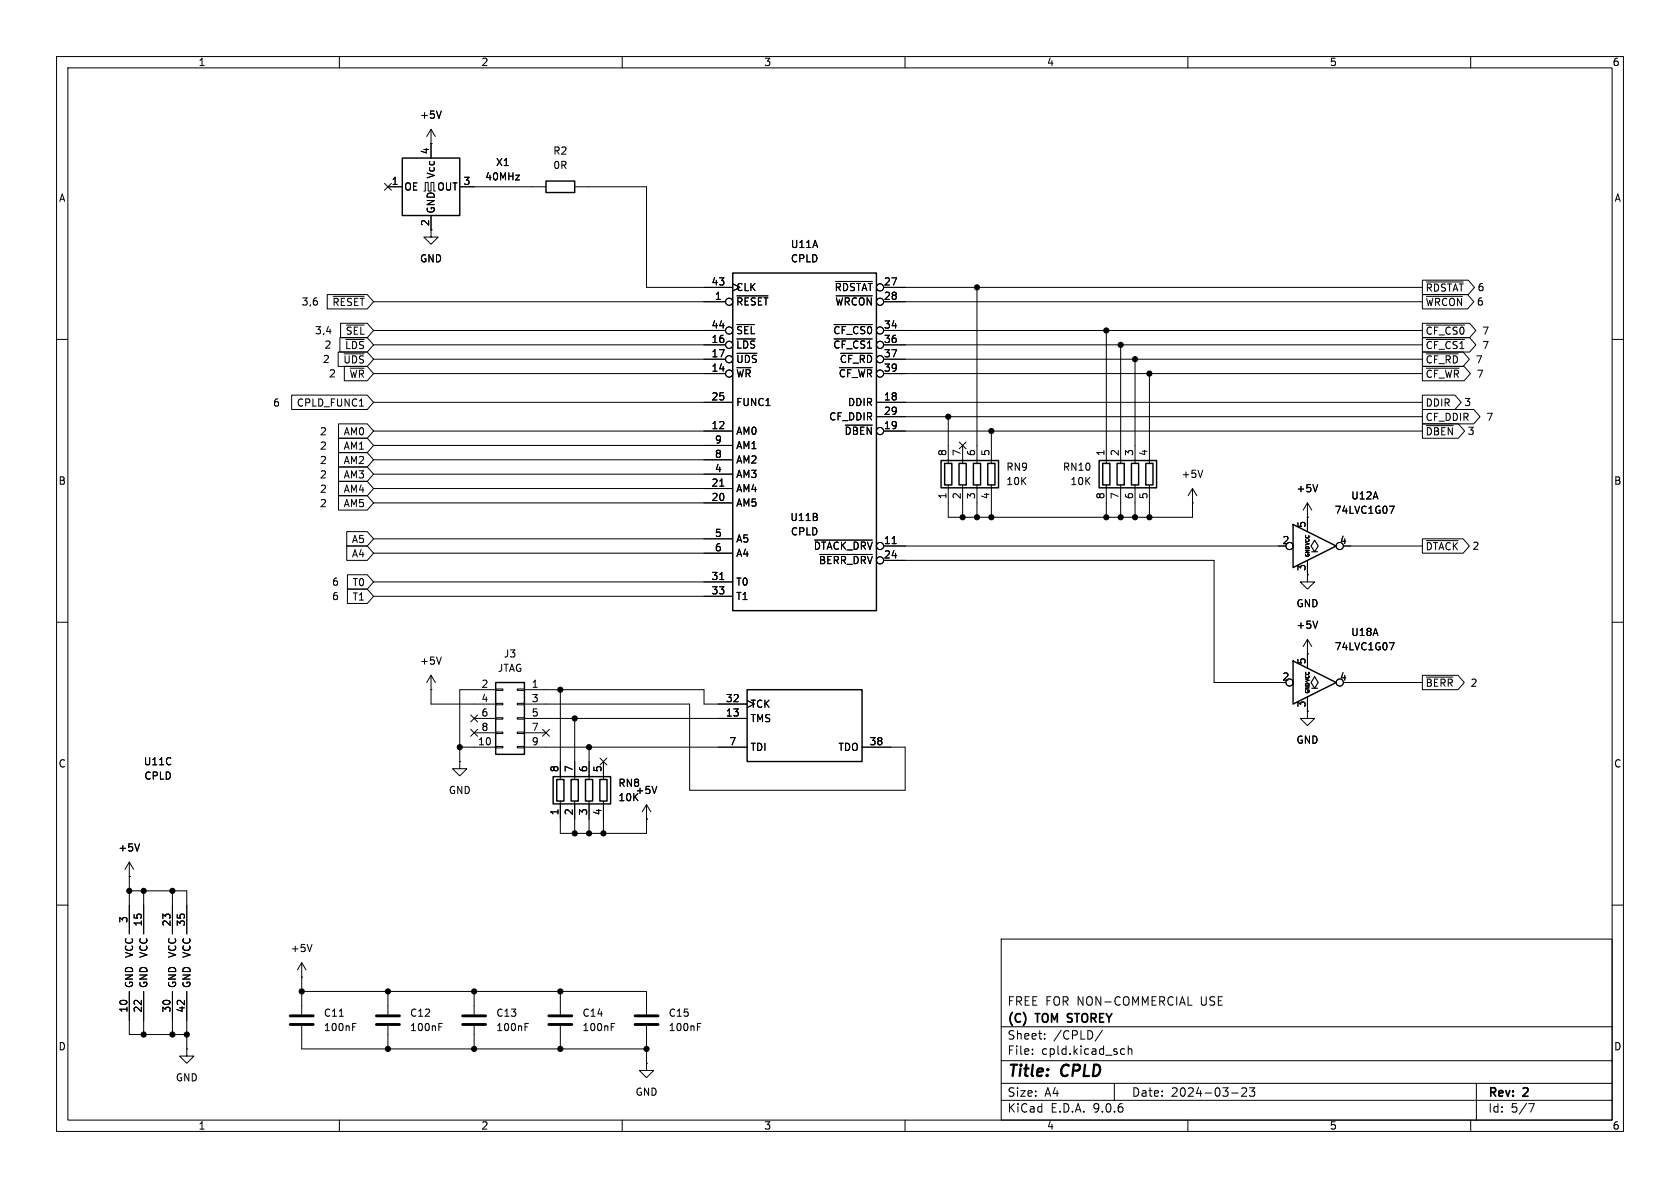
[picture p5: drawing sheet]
<svg xmlns="http://www.w3.org/2000/svg" width="297mm" height="210mm" viewBox="0 0 297 210" stroke-linecap="round" stroke-linejoin="round" font-family="sans-serif">
<g fill="none" stroke="#000" stroke-width=".18">
<path d="M10 10h277v190h-277zM12 12h273v186h-273zM60 10v2M78 19.6l-.4 1.3M110 10v2M160 10v2M210 10v2M260 10v2M68 32.4l1.2 1.2M68.6 33h2.5M69.2 32.4l-1.2 1.2M74.9 33.8h.3v-1.5h.5v1.5h.5v-1.5h.5v1.5h.3"/>
<path d="M76.2 38.1v3.8h1.3l-1.3 1.3-1.3-1.3h1.3M76.2 25.4h.1M76.2 22.9v5M76.2 22.9l-.8 1.2M76.2 22.9l.8 1.2M81.3 33h15.2M101.6 33h12.7v17.8h15.2M57.8 52.1h7.1l1.1 1.2-1.1 1.3h-7.1zM58.9 52.4h5.5M60.1 59.7h4.8l1.1 1.3-1.1 1.2h-4.8zM60.2 57.1h4.7l1.1 1.3-1.1 1.3h-4.7zM61.3 57.5h3.1"/>
<path d="M66 53.3h62.3M66 58.4h62.3M130.3 52.3h5.5M130.3 57.4h3.1M130.3 59.9h3.2M147.4 57.4h6.8M147.4 59.9h6.8M147.7 49.8h6.5M147.8 52.3h6.4M156.2 50.8h95.3M156.2 53.3h95.3M156.2 58.4h95.3"/>
<path d="M172.7 50.8v31.1M195.6 58.4v23.5M251.5 57.1h8.3l1.1 1.3-1.1 1.3h-8.3zM251.5 52.1h7.9l1.2 1.2-1.2 1.3h-7.9zM251.5 49.5h8.1l1.1 1.3-1.1 1.3h-8.1zM251.5 59.7h8.3l1.1 1.3-1.1 1.2h-8.3zM252.2 52.4h6.4M252.2 57.5h6.7M252.2 49.8h6.5M10 60h2M51.6 69.8h13.3l1.1 1.3-1.1 1.3h-13.3zM59.8 62.2h5.1l1.1 1.3-1.1 1.3h-5.1z"/>
<path d="M59.8 74.9h5.1l1.1 1.3-1.1 1.3h-5.1zM59.8 77.5h5.1l1.1 1.2-1.1 1.3h-5.1zM60.8 62.5h3.6M60.9 64.8h4l1.1 1.2-1.1 1.3h-4zM61.1 60h3.3M63.5 71.8h.8M66 61h62.3M66 63.5h62.3M66 66h62.3M66 71.1h63.5M66 76.2h63.5M66 78.7h63.5"/>
<path d="M130.3 62.5h3.5M148.4 65h5.8M148.6 62.5h5.6M149.4 75.2h4.8M154.9 71.1h96.6M154.9 73.7h96.6M156.2 61h95.3M156.2 63.5h95.3M156.2 66h95.3M156.2 76.2h95.3M167.6 73.7v8.2M169.6 78.1l1.2 1.2"/>
<path d="M170.2 78.7v3.2M170.8 78.1l-1.2 1.2M175.3 76.2v5.7M198.1 61v20.9M200.7 63.5v18.4M203.2 66v15.9M251.5 64.8h7.3l1.2 1.2-1.2 1.3h-7.3zM251.5 69.8h5.7l1.1 1.3-1.1 1.3h-5.7zM251.5 74.9h6.3l1.1 1.3-1.1 1.3h-6.3zM251.5 72.4h9l1.1 1.3-1.1 1.2h-9zM251.5 62.2h7.2l1.1 1.3-1.1 1.3h-7.2zM252.2 60h6.7"/>
<path d="M252.2 62.5h5.6M252.2 65.1h5.8M252.2 75.2h4.7M285 60h2M59.8 80h5.1l1.1 1.3-1.1 1.3h-5.1zM59.8 87.6h5.1l1.1 1.3-1.1 1.3h-5.1zM59.8 85.1h5.1l1.1 1.3-1.1 1.2h-5.1zM59.8 82.5h5.1l1.1 1.3-1.1 1.3h-5.1zM61.3 96.5h3.6l1.1 1.3-1.1 1.3h-3.6zM61.3 94h3.6l1.1 1.3-1.1 1.2h-3.6zM66 81.3h63.5M66 83.8h63.5"/>
<path d="M66 86.4h63.5M66 88.9h63.5M66 95.3h63.5M66 97.8h63.5M127.2 85.9h.8M144 95.5h10.2M144.9 98h9.3M156.2 99.1h58.4v21.6h11.5M156.2 96.5h69.9M157.7 96.1h.7M167.6 85.7v5.7h43.2v-5M170.2 85.7v5.7"/>
<path d="M172.7 85.7v5.7M175.3 85.7v5.7M195.6 85.7v5.7M198.1 85.7v5.7M200.7 85.7v5.7M203.2 85.7v5.7M210.8 88.9h.1M210.8 86.4l-.7 1.2M210.8 86.4l.8 1.2M212.6 83.1l-.4 1.3M231.1 91.4h.1M231.1 88.9v5.1"/>
<path d="M231.1 99.1v2.5M231.1 88.9l-.7 1.3M231.1 88.9l.8 1.3M233 85.7l-.5 1.2M237.5 96.5h14M245.6 89.5h.9l-.6 1.2M251.5 95.2h7.2l1.1 1.3-1.1 1.3h-7.2zM252.2 95.6h5.6M10 110h2M61.4 101.6h3.5l1.1 1.3-1.1 1.2h-3.5zM61.4 104.1h3.5l1.1 1.3-1.1 1.3h-3.5zM66 102.9h63.5"/>
<path d="M66 105.4h63.5M76.2 119.4l-.8 1.3M76.2 119.4l.8 1.3M76.2 119.4v5.1h11.4M78 116.1l-.4 1.3M127.2 102.5h.8M231.1 115.6h.1M231.1 101.6v1.3h1.3l-1.3 1.2-1.2-1.2h1.2M231.1 101.6h.1M231.1 113v5.1M231.1 113l-.7 1.3M231.1 113l.8 1.3"/>
<path d="M233 109.8l-.5 1.3M245.6 113.6h.9l-.6 1.3M251.5 119.4h6.3l1.1 1.3-1.1 1.2h-6.3zM252.2 119.7h4.7M285 110h2M76.2 121.9h.1M81.3 134.6v1.3h1.2l-1.2 1.3-1.3-1.3h1.3M81.3 134.6h.1M81.3 132.1h6.3M83.2 126.4l1.2 1.2M83.2 128.9l1.2 1.2M83.8 127h3.8"/>
<path d="M83.8 129.5h3.8M84.4 126.4l-1.2 1.2M84.4 128.9l-1.2 1.2M87.6 121.8h1.3v.2h-1.3zM87.6 124.3h1.3v.3h-1.3zM87.6 126.9h1.3v.2h-1.3zM87.6 129.4h1.3v.3h-1.3zM87.6 132h1.3v.2h-1.3zM87.6 121.9h-6.3v12.7M91.4 121.8h1.3v.2h-1.3zM91.4 124.3h1.3v.3h-1.3zM91.4 126.9h1.3v.2h-1.3z"/>
<path d="M91.4 129.4h1.3v.3h-1.3zM91.4 132h1.3v.2h-1.3zM92.7 121.9h31.8v2.6h7.6M92.7 124.5h29.2v15.2h38.1v-7.6h-7.6M92.7 127h39.4M92.7 129.5h3.8M92.7 132.1h39.4M95.9 128.9l1.2 1.2M97.1 128.9l-1.2 1.2M99.1 121.9v15.9M101.6 127v10.8M104.1 132.1v5.7"/>
<path d="M106.1 134l1.2 1.2M106.7 134.6v3.2M107.3 134l-1.2 1.2M116.1 139l-.4 1.3M231.1 125.7v1.3h1.3l-1.3 1.3-1.2-1.3h1.2M231.1 125.7h.1M231.1 123.2v2.5M237.5 120.7h14M22.9 154.9h.1M22.9 152.4l-.8 1.3M22.9 152.4l.7 1.3M22.9 152.4v12.7"/>
<path d="M22.9 157.5h10.1v7.6M24.7 149.2l-.4 1.2M25.4 157.5v7.6M30.5 157.5v7.6M99.1 141.6v5.7h15.2v-5.1M101.6 141.6v5.7M104.1 141.6v5.7M106.7 141.6v5.7M114.3 144.8h.1M114.3 142.2l-.8 1.3M114.3 142.2l.8 1.3M10 160h2"/>
<path d="M22.9 175.3v7.6h10.1M25.4 175.3v7.6M30.5 175.3v7.6M33 175.3v10.1M53.3 172.7h.1M53.3 175.3h61v4M53.3 170.2l-.7 1.3M53.3 170.2l.8 1.3M53.3 170.2v9.1M55.2 166.9l-.5 1.3M60 179.6h.7M68.6 175.3v4"/>
<path d="M83.8 175.3v4M99.1 175.3v4M177 166h108v32h-108zM210 177.7h.7M285 160h2M33 185.4v1.3h1.3l-1.3 1.3-1.3-1.3h1.3M33 185.4h.1M53.3 181.4v4h61M60 198v2M62.3 181.5h.5M62.3 180.9h.6M68.6 181.4v4"/>
<path d="M77.6 181.5h.4M77.6 180.9h.6M83.8 181.4v4M92.8 181.5h.4M92.8 180.9h.6M99.1 181.4v4M108.1 181.5h.4M108.1 180.9h.6M110 198v2M114.3 188v1.2h1.3l-1.3 1.3-1.3-1.3h1.3M114.3 188h.1M114.3 181.4v6.6"/>
<path d="M123.3 181.5h.4M123.3 180.9h.6M160 198v2M177 194.5h108M177 191.5h108M177 187.5h108M177 181.5h108M182.5 186.3v.1M182.5 185.5v.1M184.7 183.6v.1M184.7 182.8v.1M194.9 182.1l-1.3 2"/>
<path d="M197 191.5v3M198.2 186.3h.6M198.2 185.5h.6M199.5 185.5l.2-.1 .3 .1 .1 .9M199.5 184.9v1.5M210 198v2M217.7 193.2h1.2M219.5 192.4l.6-.1 .2 .1 .1 .3-.9 1.1h.9M220.9 192.3h.9l-.5 .6 .4 .1v.7l-.2 .1h-.4l-.2-.1M260 198v2M261 191.5v6.5M270.2 195.1h1l-.6 1.5"/>
<circle cx="128.9" cy="53.3" r=".63"/>
<circle cx="128.9" cy="58.4" r=".63"/>
<circle cx="128.9" cy="66" r=".63"/>
<circle cx="128.9" cy="63.5" r=".63"/>
<circle cx="128.9" cy="61" r=".63"/>
<circle cx="228" cy="96.5" r=".63"/>
<circle cx="236.9" cy="96.5" r=".63"/>
<circle cx="228" cy="120.6" r=".63"/>
<circle cx="236.9" cy="120.6" r=".63"/>
</g>
<path d="M188.8 179.3v.5M188.7 180.6l.2 .1" fill="none" stroke="#000" stroke-width=".3"/>
<path d="M51.3 179.6h4.1M66.5 179.6h4.1M81.8 179.6h4.1M97 179.6h4.1M112.3 179.6h4M51.3 181.1h4.1M66.5 181.1h4.1M81.8 181.1h4.1M97 181.1h4.1M112.3 181.1h4" fill="none" stroke="#000" stroke-width=".51"/>
<g fill="none" stroke="#000" stroke-width=".25">
<path d="M71.1 27.9h10.2v10.2h-10.2zM96.5 32h5.1v2h-5.1zM129.5 48.3h25.4v59.7h-25.4zM166.4 81.4h10.1v4.8h-10.1zM167 81.9h1.3v3.8h-1.3zM169.5 81.9h1.3v3.8h-1.3zM172.1 81.9h1.3v3.8h-1.3zM174.6 81.9h1.3v3.8h-1.3zM194.3 81.4h10.2v4.8h-10.2zM194.9 81.9h1.3v3.8h-1.3zM197.5 81.9h1.3v3.8h-1.3zM200 81.9h1.3v3.8h-1.3z"/>
<path d="M202.6 81.9h1.2v3.8h-1.2zM228.6 92.7l7.6 3.8-7.6 3.8zM228.6 116.8l7.6 3.9-7.6 3.8zM87.6 120.7h5.1v12.7h-5.1zM97.8 137.3h10.1v4.8h-10.1zM98.4 137.8h1.3v3.8h-1.3zM101 137.8h1.2v3.8h-1.2zM103.5 137.8h1.3v3.8h-1.3zM106 137.8h1.3v3.8h-1.3zM132.1 121.9h20.3v12.7h-20.3z"/>
</g>
<path d="M231.9 97.5h1M232.4 95.5l.6 1-.6 1-.6-1zM232.4 119.6l.6 1.1-.6 1-.6-1zM231.9 121.7h1" fill="none" stroke="#000" stroke-width=".2"/>
<g fill="#000" stroke="#000" stroke-width=".18">
<circle cx="172.7" cy="50.8" r=".46"/>
<circle cx="195.6" cy="58.4" r=".46"/>
<circle cx="167.6" cy="73.7" r=".46"/>
<circle cx="175.3" cy="76.2" r=".46"/>
<circle cx="198.1" cy="61" r=".46"/>
<circle cx="200.7" cy="63.5" r=".46"/>
<circle cx="203.2" cy="66" r=".46"/>
<circle cx="170.2" cy="91.4" r=".46"/>
<circle cx="172.7" cy="91.4" r=".46"/>
<circle cx="175.3" cy="91.4" r=".46"/>
<circle cx="195.6" cy="91.4" r=".46"/>
<circle cx="198.1" cy="91.4" r=".46"/>
<circle cx="200.7" cy="91.4" r=".46"/>
<circle cx="203.2" cy="91.4" r=".46"/>
<circle cx="81.3" cy="132.1" r=".46"/>
<circle cx="99.1" cy="121.9" r=".46"/>
<circle cx="101.6" cy="127" r=".46"/>
<circle cx="104.1" cy="132.1" r=".46"/>
<circle cx="22.9" cy="157.5" r=".46"/>
<circle cx="25.4" cy="157.5" r=".46"/>
<circle cx="30.5" cy="157.5" r=".46"/>
<circle cx="101.6" cy="147.3" r=".46"/>
<circle cx="104.1" cy="147.3" r=".46"/>
<circle cx="106.7" cy="147.3" r=".46"/>
<circle cx="53.3" cy="175.3" r=".46"/>
<circle cx="68.6" cy="175.3" r=".46"/>
<circle cx="83.8" cy="175.3" r=".46"/>
<circle cx="99.1" cy="175.3" r=".46"/>
<circle cx="25.4" cy="182.9" r=".46"/>
<circle cx="30.5" cy="182.9" r=".46"/>
<circle cx="33" cy="182.9" r=".46"/>
<circle cx="68.6" cy="185.4" r=".46"/>
<circle cx="83.8" cy="185.4" r=".46"/>
<circle cx="99.1" cy="185.4" r=".46"/>
<circle cx="114.3" cy="185.4" r=".46"/>
</g>
<g font-size="2.8">
<text x="178" y="190.9">Title:</text>
<text x="187.7" y="190.9">CPLD</text>
</g>
<g font-size="2.1">
<text x="178" y="178">FREE FOR NON-COMMERCIAL</text>
<text x="212.4" y="178">USE</text>
<text x="178" y="184">Sheet:</text>
<text x="178" y="181.2">(C)</text>
<text x="183.2" y="181.2">TOM</text>
<text x="186.2" y="184">/CPLD/</text>
<text x="189.4" y="181.2">STOREY</text>
<text x="178" y="186.7">File:</text>
<text x="184.1" y="186.7">cpld.kicad_sch</text>
<text x="178" y="196.9">KiCad</text>
<text x="178" y="194.1">Size:</text>
<text x="184.7" y="194.1">A4</text>
<text x="185.7" y="196.9">E.D.A.</text>
<text x="193.3" y="196.9">9.0.6</text>
<text x="200" y="194.1">Date:</text>
<text x="207" y="194.1">2024-03-23</text>
<text x="263" y="194.3">Rev:</text>
<text x="263" y="196.9">Id:</text>
<text x="267.1" y="196.9">5/7</text>
<text x="269.4" y="194.3">2</text>
</g>
<g font-size="1.8">
<text x="35" y="11.9">1</text>
<text x="85" y="11.9">2</text>
<text x="135" y="11.9">3</text>
<text x="185" y="11.9">4</text>
<text x="235" y="11.9">5</text>
<text x="285" y="11.9">6</text>
<text x="74.2" y="21.2">+5V</text>
<text x="75.9" y="27.4" transform="rotate(-90 75.9 27.4)">4</text>
<text x="87.6" y="29.6">X1</text>
<text x="97.7" y="27.5">R2</text>
<text x="10.3" y="35.9">A</text>
<text x="69.1" y="32.8">1</text>
<text x="71.4" y="33.9">OE</text>
<text x="77.1" y="31.7" transform="rotate(-90 77.1 31.7)">Vcc</text>
<text x="77.2" y="33.9">OUT</text>
<text x="81.8" y="32.8">3</text>
<text x="85.7" y="32.1">40MHz</text>
<text x="97.7" y="30.1">0R</text>
<text x="285.3" y="35.9">A</text>
<text x="75.9" y="40.1" transform="rotate(-90 75.9 40.1)">2</text>
<text x="77.1" y="37.8" transform="rotate(-90 77.1 37.8)">GND</text>
<text x="74.2" y="46.6">GND</text>
<text x="139.7" y="44">U11A</text>
<text x="139.7" y="46.6">CPLD</text>
<text x="125.7" y="50.5">43</text>
<text x="126.3" y="53.1">1</text>
<text x="130" y="51.7">CLK</text>
<text x="147.5" y="51.7">~{RDSTAT}</text>
<text x="156.2" y="50.5">27</text>
<text x="156.2" y="53.1">28</text>
<text x="251.9" y="51.8">~{RDSTAT}6</text>
<text x="53.2" y="54.2">3,6</text>
<text x="55.6" y="59.3">3,4</text>
<text x="58.7" y="54.3">~{RESET}</text>
<text x="61" y="59.4">~{SEL}</text>
<text x="125.7" y="58.2">44</text>
<text x="130" y="54.2">~{RESET}</text>
<text x="130" y="59.3">~{SEL}</text>
<text x="147.2" y="59.3">~{CF_CS0}</text>
<text x="147.6" y="54.2">~{WRCON}</text>
<text x="156.2" y="58.2">34</text>
<text x="251.9" y="59.4">~{CF_CS0} 7</text>
<text x="251.9" y="54.3">~{WRCON}6</text>
<text x="57" y="64.4">2</text>
<text x="57.3" y="61.8">2</text>
<text x="60.6" y="64.5">~{UDS}</text>
<text x="60.9" y="61.9">~{LDS}</text>
<text x="125.7" y="60.7">16</text>
<text x="125.7" y="63.2">17</text>
<text x="125.7" y="65.8">14</text>
<text x="130" y="61.8">~{LDS}</text>
<text x="130" y="64.4">~{UDS}</text>
<text x="147.2" y="61.8">~{CF_CS1}</text>
<text x="148.4" y="64.4">~{CF_RD}</text>
<text x="156.2" y="60.7">36</text>
<text x="156.2" y="63.2">37</text>
<text x="156.2" y="65.8">39</text>
<text x="251.9" y="64.5">~{CF_RD} 7</text>
<text x="251.9" y="61.9">~{CF_CS1} 7</text>
<text x="58.1" y="66.9">2</text>
<text x="61.7" y="67">~{WR}</text>
<text x="125.7" y="70.9">25</text>
<text x="130" y="66.9">~{WR}</text>
<text x="130" y="72">FUNC1</text>
<text x="148.2" y="66.9">~{CF_WR}</text>
<text x="149.8" y="72">DDIR</text>
<text x="156.2" y="70.9">18</text>
<text x="251.9" y="67">~{CF_WR} 7</text>
<text x="258.8" y="72">3</text>
<text x="48.2" y="72.1">6</text>
<text x="52.4" y="72.1">CPLD_FUNC1</text>
<text x="56.5" y="77.2">2</text>
<text x="60.7" y="77.2">AM0</text>
<text x="125.7" y="75.9">12</text>
<text x="130" y="77.1">AM0</text>
<text x="146.5" y="74.5">CF_DDIR</text>
<text x="149.2" y="77.1">~{DBEN}</text>
<text x="156.2" y="73.4">29</text>
<text x="156.2" y="75.9">19</text>
<text x="251.9" y="72.1">DDIR</text>
<text x="251.9" y="77.2">~{DBEN} 3</text>
<text x="251.9" y="74.6">CF_DDIR</text>
<text x="262.7" y="74.6">7</text>
<text x="56.5" y="82.2">2</text>
<text x="56.5" y="79.7">2</text>
<text x="60.7" y="82.2">AM2</text>
<text x="60.7" y="79.7">AM1</text>
<text x="126.3" y="78.5">9</text>
<text x="126.3" y="81">8</text>
<text x="126.3" y="83.6">4</text>
<text x="130" y="79.6">AM1</text>
<text x="130" y="82.1">AM2</text>
<text x="167.4" y="80.7" transform="rotate(-90 167.4 80.7)">8</text>
<text x="169.9" y="80.7" transform="rotate(-90 169.9 80.7)">7</text>
<text x="172.5" y="80.7" transform="rotate(-90 172.5 80.7)">6</text>
<text x="175" y="80.7" transform="rotate(-90 175 80.7)">5</text>
<text x="177.8" y="83.4">RN9</text>
<text x="187.8" y="83.4">RN10</text>
<text x="195.3" y="80.7" transform="rotate(-90 195.3 80.7)">1</text>
<text x="197.9" y="80.7" transform="rotate(-90 197.9 80.7)">2</text>
<text x="200.4" y="80.7" transform="rotate(-90 200.4 80.7)">3</text>
<text x="202.9" y="80.7" transform="rotate(-90 202.9 80.7)">4</text>
<text x="10.3" y="85.9">B</text>
<text x="56.5" y="89.9">2</text>
<text x="56.5" y="87.3">2</text>
<text x="56.5" y="84.8">2</text>
<text x="60.7" y="89.9">AM5</text>
<text x="60.7" y="87.3">AM4</text>
<text x="60.7" y="84.8">AM3</text>
<text x="125.7" y="86.1">21</text>
<text x="125.7" y="88.6">20</text>
<text x="130" y="84.7">AM3</text>
<text x="130" y="87.2">AM4</text>
<text x="130" y="89.8">AM5</text>
<text x="167.4" y="88.3" transform="rotate(-90 167.4 88.3)">1</text>
<text x="169.9" y="88.3" transform="rotate(-90 169.9 88.3)">2</text>
<text x="172.5" y="88.3" transform="rotate(-90 172.5 88.3)">3</text>
<text x="175" y="88.3" transform="rotate(-90 175 88.3)">4</text>
<text x="177.8" y="86">10K</text>
<text x="189.1" y="86">10K</text>
<text x="195.3" y="88.3" transform="rotate(-90 195.3 88.3)">8</text>
<text x="197.9" y="88.3" transform="rotate(-90 197.9 88.3)">7</text>
<text x="200.4" y="88.3" transform="rotate(-90 200.4 88.3)">6</text>
<text x="202.9" y="88.3" transform="rotate(-90 202.9 88.3)">5</text>
<text x="208.8" y="84.7">+5V</text>
<text x="229.1" y="87.2">+5V</text>
<text x="238.8" y="88.5">U12A</text>
<text x="285.3" y="85.9">B</text>
<text x="126.3" y="95">5</text>
<text x="139.6" y="92.3">U11B</text>
<text x="139.7" y="94.8">CPLD</text>
<text x="230.9" y="93.4" transform="rotate(-90 230.9 93.4)">5</text>
<text x="235.8" y="91">74LVC1G07</text>
<text x="62.1" y="98.7">A4</text>
<text x="62.1" y="96.2">A5</text>
<text x="126.3" y="97.5">6</text>
<text x="130" y="96.1">A5</text>
<text x="130" y="98.7">A4</text>
<text x="143.8" y="97.4">~{DTACK_DRV}</text>
<text x="144.7" y="99.9">~{BERR_DRV}</text>
<text x="156.2" y="96.3">11</text>
<text x="156.2" y="98.8">24</text>
<text x="226.6" y="96.3">2</text>
<text x="230.9" y="101" transform="rotate(-90 230.9 101)">3</text>
<text x="236.8" y="96.3">4</text>
<text x="251.9" y="97.5">~{DTACK}2</text>
<text x="58.6" y="103.7">6</text>
<text x="58.6" y="106.3">6</text>
<text x="62.2" y="103.8">T0</text>
<text x="62.2" y="106.4">T1</text>
<text x="125.7" y="102.6">31</text>
<text x="125.7" y="105.2">33</text>
<text x="130" y="103.7">T0</text>
<text x="130" y="106.3">T1</text>
<text x="229.1" y="107.5">GND</text>
<text x="229.1" y="111.4">+5V</text>
<text x="238.8" y="112.6">U18A</text>
<text x="74.2" y="117.7">+5V</text>
<text x="87.9" y="119">JTAG</text>
<text x="89" y="116.4">J3</text>
<text x="230.9" y="117.5" transform="rotate(-90 230.9 117.5)">5</text>
<text x="235.8" y="115.2">74LVC1G07</text>
<text x="85" y="121.7">2</text>
<text x="85" y="124.2">4</text>
<text x="93.9" y="121.7">1</text>
<text x="93.9" y="124.2">3</text>
<text x="128.2" y="124.2">32</text>
<text x="132.6" y="125.3">TCK</text>
<text x="226.6" y="120.4">2</text>
<text x="230.9" y="125.2" transform="rotate(-90 230.9 125.2)">3</text>
<text x="236.8" y="120.4">4</text>
<text x="251.9" y="121.6">~{BERR} 2</text>
<text x="84.4" y="131.8">10</text>
<text x="85" y="126.7">6</text>
<text x="85" y="129.3">8</text>
<text x="93.9" y="126.7">5</text>
<text x="93.9" y="129.3">7</text>
<text x="93.9" y="131.8">9</text>
<text x="128.2" y="126.7">13</text>
<text x="128.8" y="131.8">7</text>
<text x="132.6" y="127.9">TMS</text>
<text x="153.6" y="131.8">38</text>
<text x="229.1" y="131.7">GND</text>
<text x="10.3" y="135.9">C</text>
<text x="25.3" y="135.5">U11C</text>
<text x="98.8" y="136.6" transform="rotate(-90 98.8 136.6)">8</text>
<text x="101.3" y="136.6" transform="rotate(-90 101.3 136.6)">7</text>
<text x="103.9" y="136.6" transform="rotate(-90 103.9 136.6)">6</text>
<text x="106.4" y="136.6" transform="rotate(-90 106.4 136.6)">5</text>
<text x="132.6" y="132.9">TDI</text>
<text x="148.1" y="132.9">TDO</text>
<text x="285.3" y="135.9">C</text>
<text x="25.4" y="138">CPLD</text>
<text x="79.2" y="140.6">GND</text>
<text x="109.2" y="139.3">RN8</text>
<text x="109.2" y="141.8">10K</text>
<text x="112.3" y="140.6">+5V</text>
<text x="98.8" y="144.2" transform="rotate(-90 98.8 144.2)">1</text>
<text x="101.3" y="144.2" transform="rotate(-90 101.3 144.2)">2</text>
<text x="103.9" y="144.2" transform="rotate(-90 103.9 144.2)">3</text>
<text x="106.4" y="144.2" transform="rotate(-90 106.4 144.2)">4</text>
<text x="20.8" y="150.7">+5V</text>
<text x="22.6" y="163.3" transform="rotate(-90 22.6 163.3)">3</text>
<text x="25.1" y="163.9" transform="rotate(-90 25.1 163.9)">15</text>
<text x="30.2" y="163.9" transform="rotate(-90 30.2 163.9)">23</text>
<text x="32.8" y="163.9" transform="rotate(-90 32.8 163.9)">35</text>
<text x="23.7" y="169.4" transform="rotate(-90 23.7 169.4)">VCC</text>
<text x="26.3" y="169.4" transform="rotate(-90 26.3 169.4)">VCC</text>
<text x="31.3" y="169.4" transform="rotate(-90 31.3 169.4)">VCC</text>
<text x="33.9" y="169.4" transform="rotate(-90 33.9 169.4)">VCC</text>
<text x="51.3" y="168.5">+5V</text>
<text x="22.6" y="179.1" transform="rotate(-90 22.6 179.1)">10</text>
<text x="23.7" y="174.8" transform="rotate(-90 23.7 174.8)">GND</text>
<text x="25.1" y="179.1" transform="rotate(-90 25.1 179.1)">22</text>
<text x="26.3" y="174.8" transform="rotate(-90 26.3 174.8)">GND</text>
<text x="30.2" y="179.1" transform="rotate(-90 30.2 179.1)">30</text>
<text x="31.3" y="174.8" transform="rotate(-90 31.3 174.8)">GND</text>
<text x="32.8" y="179.1" transform="rotate(-90 32.8 179.1)">42</text>
<text x="33.9" y="174.8" transform="rotate(-90 33.9 174.8)">GND</text>
<text x="57.2" y="179.9">C11</text>
<text x="72.4" y="179.9">C12</text>
<text x="87.6" y="179.9">C13</text>
<text x="102.9" y="179.9">C14</text>
<text x="118.1" y="179.9">C15</text>
<text x="10.3" y="185.9">D</text>
<text x="57.2" y="182.5">100nF</text>
<text x="72.4" y="182.5">100nF</text>
<text x="87.6" y="182.5">100nF</text>
<text x="102.9" y="182.5">100nF</text>
<text x="118.1" y="182.5">100nF</text>
<text x="285.3" y="185.9">D</text>
<text x="31" y="191.4">GND</text>
<text x="112.3" y="193.9">GND</text>
<text x="35" y="199.9">1</text>
<text x="85" y="199.9">2</text>
<text x="135" y="199.9">3</text>
<text x="185" y="199.9">4</text>
<text x="235" y="199.9">5</text>
<text x="285" y="199.9">6</text>
</g>
<g font-size=".9">
<text x="231.7" y="98.6" transform="rotate(-90 231.7 98.6)">GNDVCC</text>
<text x="231.7" y="122.7" transform="rotate(-90 231.7 122.7)">GNDVCC</text>
</g>
</svg>
